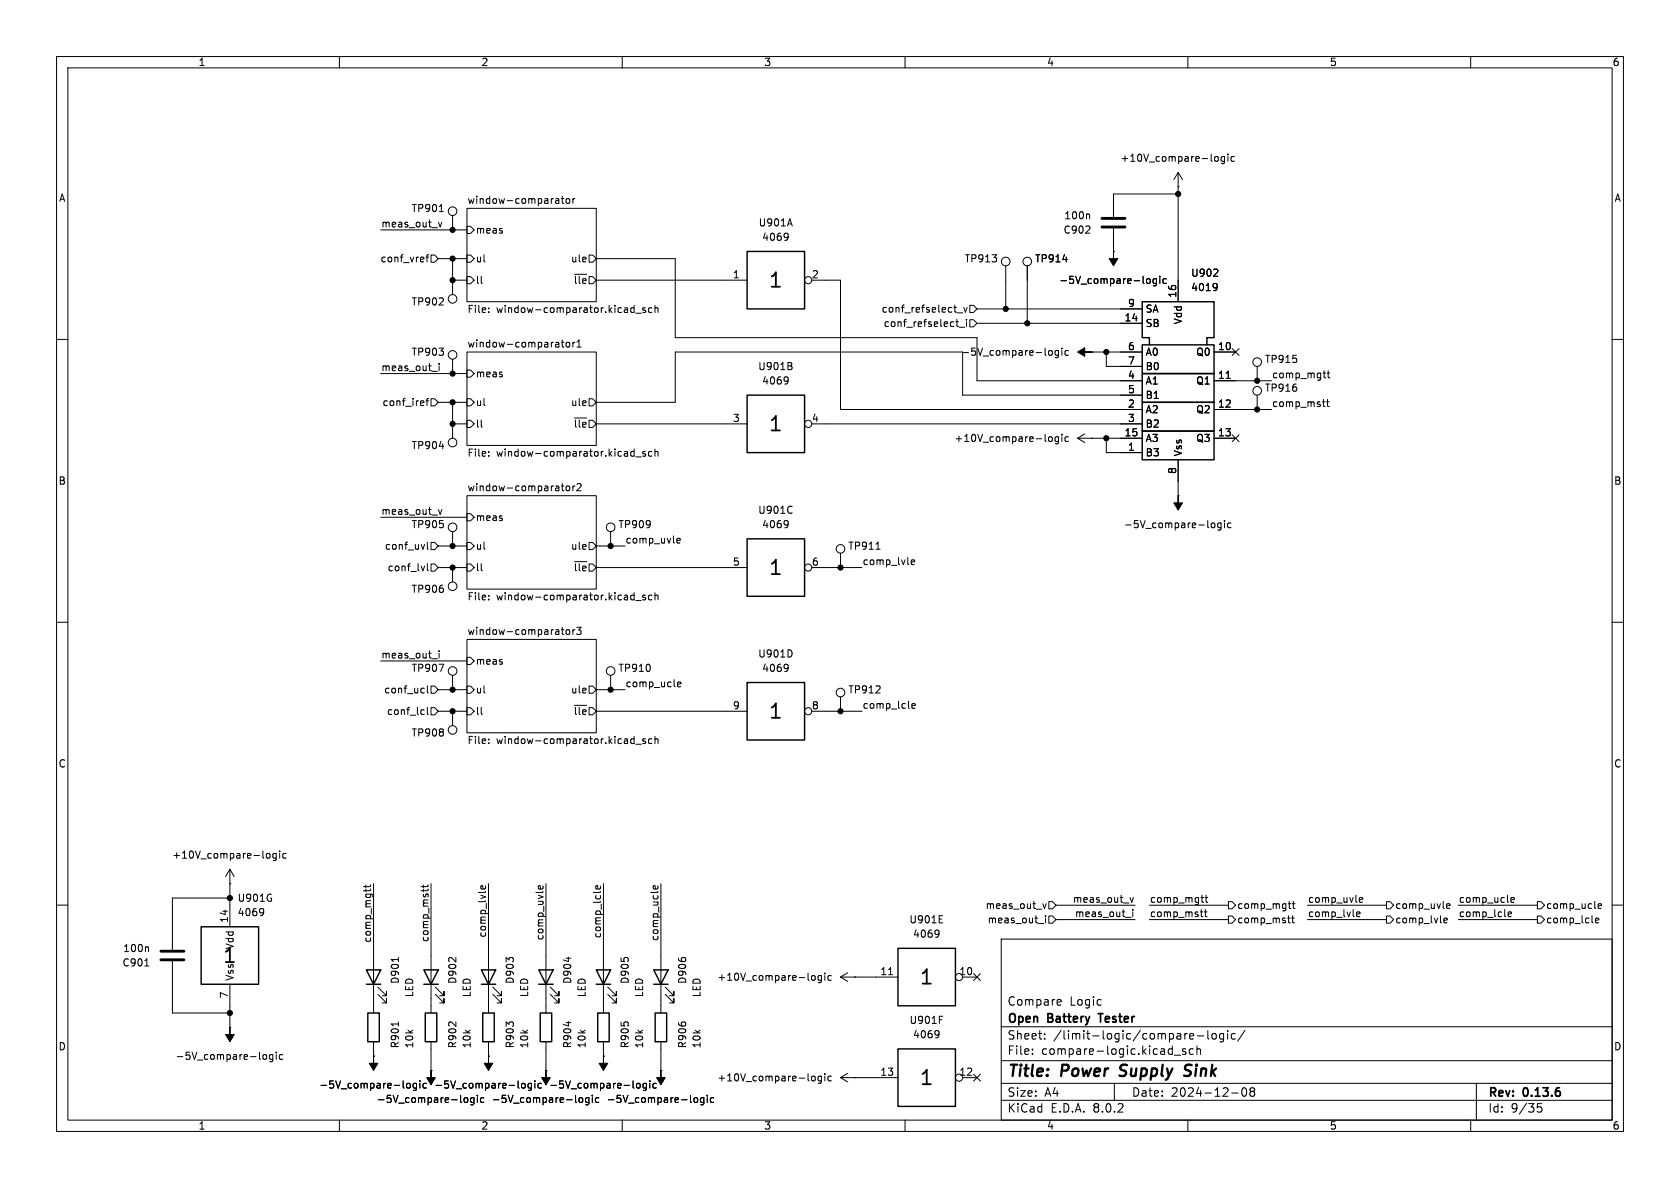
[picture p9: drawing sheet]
<svg xmlns="http://www.w3.org/2000/svg" width="297mm" height="210mm" viewBox="0 0 297 210" stroke-linecap="round" stroke-linejoin="round" font-family="sans-serif">
<g fill="none" stroke="#000" stroke-width=".18">
<path d="M10 10h277v190h-277zM12 12h273v186h-273zM60 10v2M110 10v2M160 10v2M210 10v2M260 10v2M77.5 39.3l.3 .8 .3-.8M77.7 37.4h.7M80 38.1v2.5M82.5 36.8h22.9v16.5h-22.9zM98.4 35.1l.3 .1 .1 .8"/>
<path d="M98.8 35.9l-.4 .1M98.8 35.4l-.4 .1M99.2 35.1h.5M99.4 34.7v1.1l.3 .2M100.2 35.2l.3-.1 .2 .3v.3l-.2 .3-.3-.1-.1-.2zM101.3 35.1v.9M101.6 35.1l-.3 .3M139.6 38.7l.5 1.2M192.4 37.8l.2 .2v.7M208.3 33h.1M208.3 30.5v22.8M208.3 34.3h-11.5v4.1"/>
<path d="M208.3 30.5l-.8 1.3M208.3 30.5l.7 1.3M214.8 27.7h.3l.3 .2-.1 .6h-.5M216.5 27.7h-.4l-.2 .2 .1 .6h.5M216.5 27.7v1l-.3 .2h-.3M217.1 27.2v.2M217.1 27.7v.8M218.2 27.7h-.3l-.3 .2 .1 .6h.5M10 60h2M67.3 40.6h15.2M75.3 45.5h.5M75.8 45l-.3 .2v1.1"/>
<path d="M76.2 45.1h.6l.7 .6-.7 .7h-.6zM77.5 45.7h5M80 45.7v6.4M80 49.5h2.5M82.5 40h.7l.6 .6-.6 .7h-.7zM82.5 48.9h.7l.6 .6-.6 .7h-.7zM82.5 45.1h.7l.6 .6-.6 .7h-.7zM86.4 54.5v.1M86.4 55.1v.1M101.6 48.5h2.1M104.1 45.1h.7l.6 .6-.6 .7h-.7zM105.4 45.7h14v14h53.3v7.6h29.2"/>
<path d="M105.4 49.5h26.7M112 54.4l.1 .1M112.1 54v1.2M112.1 55.2h-.1M112.4 55.4h1M114.1 54.5l-.3-.1-.2 .2 .1 .2 .4 .1v.3h-.5M115.2 54.5l-.3-.1-.3 .2 .2 .6h.4M115.8 54v1.2M115.8 54.5l.2-.1 .3 .1v.7M139.1 41.2l.2 .1a1.03 1.03 0 0 1-.2 1.1M139.3 41.8l-.2 .2M143.5 49.5h5.1v22.9h53.3"/>
<path d="M169 56.9h.5M169.2 56.5v1l.3 .2M169.2 55.3h1M169.6 57.9h1M170.4 54.3l.3 .9 .3-.9M170.9 56.5v.1M170.9 56.9v.8M171.4 56.5h.7l.6 .7-.6 .6h-.7zM171.4 54h.7l.6 .6-.6 .6h-.7zM172.7 57.2h29.2M172.7 54.6h29.2M177.8 47v7.6"/>
<path d="M181.6 47v10.2M187.9 45.9h.8M196.8 44.5h.1M196.8 40.4v4.1M202.7 49.4l.2-.1 .4 .1 .1 .5-.2 .1-.3 .1-.2-.1zM204.4 49.3h-.3l-.3 .2 .2 .5h.4M204.4 49.3v1l-.2 .2h-.3M205 48.8v.2M205 49.3v.8M206.2 49.3h-.4l-.2 .2 .1 .5h.5M214.5 48.8h.8M214.9 50.1l.2 .1a1.03 1.03 0 0 1-.2 1.1"/>
<path d="M215.2 50.7l-.3 .2M215.2 47.7v.4M285 60h2M67.3 66h15.2M74.9 70.9v.3l-.6 .1M75.3 70.9h.5M75.8 70.4l-.3 .2v1.1M76.2 70.5h.6l.7 .6-.7 .7h-.6zM76.4 65.6h.9M77.5 71.1h5M77.6 64.3v.1M77.6 64.7v.8"/>
<path d="M77.7 78.9h.7M80 63.5v2.5M80 71.1v6.4M80 74.9h2.5M82.5 62.2h22.9v16.5h-22.9zM82.5 65.4h.7l.6 .6-.6 .7h-.7zM82.5 74.3h.7l.6 .6-.6 .7h-.7zM82.5 70.5h.7l.6 .6-.6 .7h-.7zM86.4 79.9v.1M99.2 60.5h.5M99.4 60.1v1.1l.3 .2M100.2 60.6l.3-.1 .2 .3v.3l-.2 .3-.3-.1-.1-.2z"/>
<path d="M101.3 60.5v.9M101.6 73.9h2.1M101.6 60.5l-.3 .3M102 61.4h.7M102 60.4l.4-.3v1.3M104.1 70.5h.7l.6 .6-.6 .7h-.7zM105.4 74.9h26.7M112 79.8l.1 .1M112.1 79.4v1.2M114.1 79.9l-.3-.1-.2 .2 .1 .2 .4 .1v.3h-.5M115.2 79.9l-.3-.1-.3 .2 .2 .6h.4M115.8 79.4v1.2"/>
<path d="M115.8 79.9l.2-.1 .3 .1v.7M139.1 66.6l.2 .1a1.03 1.03 0 0 1-.2 1.1M139.3 67.2l-.2 .2M139.7 64.7l.3 .2v.3l-.2 .1M139.9 64.1l.1 .2-.1 .3M143.5 74.9h58.4M185.5 62h.3l.2 .2v.4l-.2 .2-.3-.1-.1-.1zM185.5 77.3l.3-.1 .2 .2v.5l-.2 .1h-.3M187.1 62h-.3l-.3 .2 .1 .5h.5M187.1 62v1l-.2 .2h-.3M187.1 77.2v1l-.2 .3-.3-.1M187.1 77.3l-.3-.1-.3 .2 .1 .6h.5"/>
<path d="M187.7 61.5v.2M187.7 62v.8M187.7 76.8v.1M187.7 77.2v.8M188.9 62h-.4l-.2 .2 .1 .5h.5M188.9 77.3l-.4-.1-.2 .2 .1 .6h.5M190.5 77.5h11.4M190.5 77.5l1.3 .7M191.8 76.7l-1.3 .8M193 62.2h.1M193 77.5h.1M193 62.2h8.9"/>
<path d="M195.6 77.5v2.5h6.3M195.6 62.2v2.6h6.3M201.9 69.9h-31.7v-7.7h-50.8v8.9h-14M214.6 62.2h3.8M214.6 67.3h10.2M214.6 72.4h10.2M214.6 77.5h3.8M216.8 66.9h.7M217.8 61.6l1.2 1.2M217.8 76.9l1.2 1.2M219 61.6l-1.2 1.2M219 76.9l-1.2 1.2"/>
<path d="M222.2 64.8v2.5M222.2 69.9v2.5M233.8 71h.5M233.9 66h.5M234 71.7l.3 .2M234.1 66.6l.3 .2M234.5 71h.5M234.6 66h.5M234.7 70.6v1.1l.3 .2M234.8 65.5v1.1l.3 .2M67.3 91.4h15.2M75.1 96.3l-.3 .8"/>
<path d="M75.5 95.8v1.1l.2 .2M75.5 99.6v1.1l.2 .2M76.2 95.9h.6l.7 .6-.7 .7h-.6zM76.2 99.7h.6l.7 .6-.7 .7h-.6zM77.5 96.5h5M77.5 90.1l.3 .8 .3-.8M80 94v2.5M82.5 87.6h22.9v16.5h-22.9zM82.5 90.8h.7l.6 .6-.6 .7h-.7zM82.5 99.7h.7l.6 .6-.6 .7h-.7zM82.5 95.9h.7l.6 .6-.6 .7h-.7zM86.4 80.5v.1"/>
<path d="M99.2 85.9h.5M99.5 86.7l.2 .1M100.2 86l.3-.1 .2 .3v.3l-.2 .3-.3-.1-.1-.2zM101.3 85.9v.9M101.6 99.3h2.1M101.6 85.9l-.3 .3M102 85.6l.5-.1 .2 .3-.8 1h.8M104.1 95.9h.7l.6 .6-.6 .7h-.7zM105.4 96.5h5.1M107.9 94v2.5M112.1 80.6h-.1M112.4 80.8h1"/>
<path d="M119.7 95.6l.6-.1-.1-.3h-.4l-.1 .1v.6h.5M139.1 92l.2 .1a1.03 1.03 0 0 1-.2 1.1M139.3 92.6l-.2 .2M140 89.5v.1M140 90.6v.1M148.6 97.8v2.5M154.9 97.1h.7M161.1 99.4l.6-.1-.1-.3h-.3l-.2 .2v.6h.5M208.3 87.6h.1M208.3 81.3v6.3M214.2 92.6l.2-.2 .3 .2 .1 .4-.1 .2-.3 .1-.2-.1zM215.9 92.5l-.4-.1-.2 .3 .1 .5h.5"/>
<path d="M215.9 92.4v1.1l-.3 .2h-.3M216.5 92v.1M216.5 92.4v.9M217.6 92.5l-.3-.1-.3 .3 .1 .5h.5M10 110h2M67.3 116.8h15.2M75.1 100.1l-.3 .8M76.4 116.4h.9M77.5 100.3h5M77.6 117.4h.8l-.5 1.3M77.6 115.1v.1M77.6 115.5v.8"/>
<path d="M80 100.3v2.6M80 119.4v2.5M82.5 113h22.9v16.5h-22.9zM82.5 116.2h.7l.6 .6-.6 .7h-.7zM86.4 105.9v.1M86.4 105.3v.1M99.2 111.3h.5M99.5 112.1l.2 .1M100.2 111.4l.3-.1 .2 .3v.3l-.2 .3-.3-.1-.1-.2zM101.3 111.3v.9M101.6 111.3l-.3 .3M101.9 110.9h.8l-.4 .5 .4 .1v.5l-.2 .2-.6-.2"/>
<path d="M105.4 100.3h26.7M107.9 119.4v2.5M112 105.2l.1 .1M112.1 104.8v1.2M112.1 106h-.1M112.4 106.2h1M114.1 105.3l-.3-.1-.2 .2 .1 .2 .4 .1v.3h-.5M115.2 105.3l-.3-.1-.3 .2 .2 .6h.4M115.8 105.3l.2-.1 .3 .1v.7M115.8 104.8v1.2M139.1 117.4l.2 .1a1.03 1.03 0 0 1-.2 1.1M139.3 118l-.2 .2"/>
<path d="M140 115.2v.6M143.5 100.3h8.9M285 110h2M74.6 125.5h.4M74.9 121.7h.1M75 122.4l-.1 .1M75 126.2l-.4 .1M75.5 121.2v1.1l.2 .2M75.5 125v1.1l.2 .2M76.2 121.3h.6l.7 .6-.7 .7h-.6zM76.2 125.1h.6l.7 .6-.7 .7h-.6zM77.5 125.7h5"/>
<path d="M77.5 121.9h5M80 125.7v2.6M82.5 125.1h.7l.6 .6-.6 .7h-.7zM82.5 121.3h.7l.6 .6-.6 .7h-.7zM86.4 130.7v.1M86.4 131.3v.1M101.6 124.7h2.1M104.1 121.3h.7l.6 .6-.6 .7h-.7zM105.4 125.7h26.7M105.4 121.9h5.1M112 130.6l.1 .1M112.1 130.2v1.2"/>
<path d="M112.1 131.4h-.1M112.4 131.6h1M114.1 130.7l-.3-.1-.2 .2 .1 .2 .4 .1v.3h-.5M115.2 130.7l-.3-.1-.3 .2 .2 .6h.4M115.8 130.2v1.2M115.8 130.7l.2-.1 .3 .1v.7M119.8 121l.6-.1-.1-.3h-.3l-.2 .1v.6h.5M143.5 125.7h8.9M148.6 123.2v2.5M161.2 124.8l.6-.1v-.3h-.4l-.2 .2 .1 .6h.5M10 160h2M40.6 156.2h.1"/>
<path d="M40.6 153.7l-.7 1.2M40.6 153.7v10.1M40.6 153.7l.8 1.2M40.6 158.8h-10.1v9.1M47.2 150.9h.3l.2 .2v.5l-.2 .1-.3-.1M48.8 150.9h-.3l-.3 .2 .2 .5h.4M48.8 150.9v1l-.2 .2h-.3M49.4 150.4v.2M49.4 150.9v.8M50.6 150.9h-.4l-.2 .2 .1 .5h.5M64.7 156.4v.5M64.7 157.2v.4"/>
<path d="M65.5 156.4l-.2 .3h-1M65.5 157.2l-.2 .3M66 156.2v22.9M74.8 156.4v.5M74.8 157.2v.4M75.7 157.2l-.2 .3M75.7 156.4l-.2 .3h-1.1M76.2 156.2v22.9M85.8 156.6v.4l-.1 .2-.6-.1v-.5h.2l.1 .6M86.4 156.2v22.9M95.9 156.6l.1 .4-.2 .2-.6-.1v-.5h.3l.1 .6M96.5 156.2v22.9"/>
<path d="M106.1 156.6l.1 .4-.2 .2-.6-.1v-.5h.2l.1 .6M106.7 156.2v22.9M116.3 156.6v.4l-.2 .2-.6-.1v-.5h.3l.1 .6M116.8 156.2v22.9M184.3 159.8l.3 .8 .3-.8M185.4 159.4h.7l.6 .6-.6 .7h-.7zM199.8 158.7l.3 .8 .3-.8M212.3 158.7h.5M212.5 159.3l.3 .2M213 158.7h.5M213.2 158.2v1.1l.3 .2M217.2 159.4h.6l.6 .6-.6 .7h-.6z"/>
<path d="M227.7 159.8h.5M228.5 159.8h.5M228.6 159.3v1.1l.4 .2M240.3 159.1l.6-.1v-.3h-.4l-.2 .1 .1 .6h.5M245.1 159.4h.6l.7 .6-.7 .7h-.6zM267.1 159.1l.6-.1-.1-.3h-.3l-.2 .1 .1 .6h.4M271.8 159.4h.6l.6 .6-.6 .7h-.6zM285 160h2M25.6 170.8h.7M26.1 167.4l.2 .2v.6M30.5 169.9v9.2h10.1M40.6 174v7.6"/>
<path d="M46.4 160.6l.2 .1a1.03 1.03 0 0 1-.2 1.1M46.6 161.1l-.2 .3M66.8 175.8l1.5 1.5v-.8v.8h-.7M66.8 174.5l1.5 1.5v-.7v.7h-.7M70.4 169.3v.7M77 175.8l1.5 1.5v-.8v.8h-.8M77 174.5l1.5 1.5v-.7v.7h-.8M87.1 175.8l1.5 1.5v-.8v.8h-.7M87.1 174.5l1.5 1.5v-.7v.7h-.7M97.3 175.8l1.5 1.5v-.8v.8h-.8M97.3 174.5l1.5 1.5v-.7v.7h-.8M100.5 169.2v.8"/>
<path d="M107.4 175.8l1.6 1.5v-.8v.8h-.8M107.4 174.5l1.6 1.5v-.7v.7h-.8M117.6 175.8l1.5 1.5v-.8v.8h-.7M117.6 174.5l1.5 1.5v-.7v.7h-.7M143.6 172.5h.3l.2 .2v.5l-.2 .1-.3-.1M145.2 172.5v1l-.2 .2h-.3M145.2 172.5h-.3l-.3 .2 .1 .5h.5M145.8 172v.2M145.8 172.5v.8M147 172.5h-.4l-.2 .2 .1 .5h.5M148.6 172.7h10.1M148.6 172.7l1.3 .8"/>
<path d="M149.9 172l-1.3 .7M151.1 172.7h.1M157.1 172.3h.7M165.8 164.4l.1 .1a1.03 1.03 0 0 1-.1 1.1M166 165l-.2 .2M166 163.1h.6M166 161.9h.6M166.1 179.6h.6M170.2 172.7h2.5M172.1 172.1l1.2 1.2M173.3 172.1l-1.2 1.2M177 166h108v32h-108z"/>
<path d="M183.6 163.3h.9M184.8 161.9v.1M184.8 162.3v.8M185.4 161.9h.7l.6 .7-.6 .6h-.7zM186.7 160h14M186.7 162.6h14M187.1 176.7l.4 .1 .1 .3-.7 .1M187.5 177.6l-.4 .1M199 162.2h1M200.3 160.8v.1M200.3 161.2v.8M203.2 160h14"/>
<path d="M203.2 162.6h14M212.2 161.2h.5M212.4 161.9l.3 .1M212.9 161.2h.5M213.1 160.8v1.1l.3 .1M217.2 161.9h.6l.6 .7-.6 .6h-.6zM227.6 162.3h.5M227.8 163l.3 .1M227.9 160.4l.3 .2M228.3 162.3h.5M228.5 161.9v1.1l.3 .1M231.1 160h14"/>
<path d="M231.1 162.6h14M239.8 161.6l.6-.1v-.2l-.4-.1-.2 .2 .1 .6h.5M245.1 161.9h.6l.7 .7-.7 .6h-.6zM255.3 162.7l.6-.1-.1-.2-.4-.1-.1 .2v.6h.5M255.7 160.2l.6-.1v-.3h-.4l-.2 .1 .1 .6h.5M257.8 160h14M257.8 162.6h14M266.6 161.6l.6-.1v-.2l-.4-.1-.2 .2 .1 .6h.5M271.8 161.9h.6l.6 .7-.6 .6h-.6zM282 162.7l.7-.1-.1-.2-.4-.1-.2 .2 .1 .6h.5M282.5 160.2l.6-.1v-.3h-.4l-.2 .1 .1 .6h.5M40.6 181.6h.1"/>
<path d="M46.6 186.5l.3-.1 .2 .3v.3l-.2 .3-.3-.1-.1-.2zM48.2 186.4v1.1l-.2 .2-.3-.1M48.2 186.5l-.3-.1-.3 .3 .1 .5h.5M48.8 186v.1M48.8 186.4v.9M50 186.5l-.4-.1-.2 .3 .1 .5h.5M60 198v2M66 186.7h.1M66 184.2v2.5M70.4 180.7v.7M72 191.6l.3-.1 .2 .2v.4l-.2 .2h-.3l-.1-.2zM73.6 191.6l-.3-.1-.3 .2 .1 .6h.5"/>
<path d="M73.6 191.5v1l-.2 .3-.3-.1M74.2 191.1v.1M74.2 191.5v.8M75.4 191.6l-.4-.1-.2 .2 .1 .6h.5M76.2 189.2h.1M76.2 184.2v5M82.2 194.1l.3-.1 .2 .3v.3l-.2 .3-.3-.1-.2-.2zM83.8 194.1l-.4-.1-.2 .3 .1 .5h.5M83.8 194v1.1l-.3 .2h-.3M84.4 193.6v.1M84.4 194v.9M85.5 194.1l-.3-.1-.3 .3 .2 .5h.4"/>
<path d="M86.4 186.7h.1M86.4 184.2v2.5M92.3 191.6l.3-.1 .3 .2v.4l-.3 .2h-.3l-.1-.2zM93.9 191.6l-.3-.1-.3 .2 .2 .6h.4M93.9 191.5v1l-.2 .3-.3-.1M94.6 191.1v.1M94.6 191.5v.8M95.7 191.6l-.4-.1-.2 .2 .1 .6h.5M96.5 189.2h.1M96.5 184.2v5M100.5 180.6v.8M102.5 194.1l.3-.1 .2 .3v.3l-.2 .3-.3-.1-.1-.2z"/>
<path d="M104.1 194.1l-.4-.1-.2 .3 .1 .5h.5M104.1 194v1.1l-.2 .2h-.3M104.7 193.6v.1M104.7 194v.9M105.9 194.1l-.4-.1-.2 .3 .1 .5h.5M106.7 186.7h.1M106.7 184.2v2.5M110 198v2M112.6 191.6l.3-.1 .3 .2v.4l-.3 .2h-.3l-.1-.2zM114.3 191.6l-.4-.1-.2 .2 .1 .6h.5M114.3 191.5v1l-.3 .3-.3-.1M114.9 191.1v.1"/>
<path d="M114.9 191.5v.8M116 191.6l-.3-.1-.3 .2 .1 .6h.5M116.8 189.2h.1M116.8 184.2v5M122.8 194.1l.3-.1 .2 .3v.3l-.2 .3-.3-.1-.1-.2zM124.4 194.1l-.3-.1-.3 .3 .1 .5h.5M124.4 194v1.1l-.2 .2h-.3M125 193.6v.1M125 194v.9M126.2 194.1l-.4-.1-.2 .3 .1 .5h.5M143.6 190.3l.3-.1 .2 .3-.1 .5h-.4M145.2 190.2v1.1l-.2 .2-.3-.1"/>
<path d="M145.2 190.3l-.3-.1-.3 .3 .1 .5h.5M145.8 189.8v.1M145.8 190.2v.9M147 190.3l-.4-.1-.2 .3 .1 .5h.5M148.6 190.5h10.1M148.6 190.5l1.3 .8M149.9 189.7l-1.3 .8M151.1 190.5h.1M160 198v2M165.8 182.2l.1 .1a1.03 1.03 0 0 1-.1 1.1M166 182.7l-.2 .3M170.2 190.5h2.5"/>
<path d="M172.1 189.9l1.2 1.2M173.3 189.9l-1.2 1.2M177 194.5h108M177 191.5h108M177 187.5h108M177 181.5h108M182.5 186.3v.1M182.5 185.5v.1M184.7 183.6v.1M184.7 182.8v.1M197 191.5v3M207.6 186.5h1.1"/>
<path d="M209.6 185.5l-.4-.1-.2 .2 .1 .2 .5 .2v.3h-.6M210 198v2M210.5 182.7l.5 .1v.3l-.7 .1M211 185.5l-.5-.1-.3 .3v.4l.2 .2h.6M211 183.6l-.5 .1M211.6 185.5l.2-.1 .4 .1v.9M211.6 184.9v1.5M211.7 183.1h1.1M213.5 182.2v1.3l.2 .2M214.3 182.8l.2-.1 .5 .1v.6l-.1 .2-.4 .1-.2-.1zM216.3 182.8l-.4-.1-.3 .3v.4l.1 .2h.6M216.3 182.7v1.2l-.3 .3-.3-.1"/>
<path d="M217 182.2v.1M217 182.7v1M217.7 193.2h1.2M218.4 182.8l-.4-.1-.3 .3v.4l.1 .2h.6M219.7 192.4l.2-.1a.81 .81 0 0 1 .6 .6 .81 .81 0 0 1-.3 .8l-.2 .1a.81 .81 0 0 1-.3-1.4zM220.1 182.1l-1.3 2M221.2 192.9l-.2-.2 .2-.4 .5 .1 .1 .2-.3 .3M221.2 192.9l-.2 .3v.3l.2 .3 .5-.1 .1-.2-.1-.4-.2-.2M221.2 192.9h.3M260 198v2M261 191.5v6.5M272.5 195.1h-.7l-.1 .7 .3-.1h.5l.1 .3-.1 .5-.2 .1-.6-.1"/>
<circle cx="80" cy="37.3" r=".76"/>
<circle cx="80" cy="52.8" r=".76"/>
<circle cx="142.9" cy="49.5" r=".63"/>
<circle cx="177.8" cy="46.2" r=".76"/>
<circle cx="181.6" cy="46.2" r=".76"/>
<circle cx="80" cy="62.7" r=".76"/>
<circle cx="80" cy="78.2" r=".76"/>
<circle cx="142.9" cy="74.9" r=".63"/>
<circle cx="222.2" cy="64" r=".76"/>
<circle cx="222.2" cy="69.1" r=".76"/>
<circle cx="80" cy="93.2" r=".76"/>
<circle cx="107.9" cy="93.2" r=".76"/>
<circle cx="148.6" cy="97" r=".76"/>
<circle cx="80" cy="118.6" r=".76"/>
<circle cx="80" cy="103.6" r=".76"/>
<circle cx="107.9" cy="118.6" r=".76"/>
<circle cx="142.9" cy="100.3" r=".63"/>
<circle cx="80" cy="129" r=".76"/>
<circle cx="142.9" cy="125.7" r=".63"/>
<circle cx="148.6" cy="122.4" r=".76"/>
<circle cx="169.5" cy="172.7" r=".63"/>
<circle cx="169.5" cy="190.5" r=".63"/>
</g>
<path d="M197.9 190.1l.3 .1M198.2 188.4l-.1 .4v.2M210.4 190a.85 .85 0 0 1-1.1 .1M210.4 188.2l-.7 .1a.46 .46 0 0 0-.2 .5 .46 .46 0 0 0 .3 .4l.6 .2" fill="none" stroke="#000" stroke-width=".4"/>
<path d="M194.1 179.2h.9" fill="none" stroke="#000" stroke-width=".3"/>
<g fill="none" stroke="#000" stroke-width=".25">
<path d="M132.1 44.5h10.1v10.1h-10.1zM132.1 69.9h10.1v10.1h-10.1zM201.9 76.2h12.7v5.1h-12.7zM201.9 71.1h12.7v5.1h-12.7zM201.9 66h12.7v5.1h-12.7zM201.9 61h12.7v5h-12.7zM203.2 61v-1.3h-1.3v-6.4h12.7v6.4h-1.2v1.3M132.1 95.3h10.1v10.1h-10.1zM132.1 120.7h10.1v10.1h-10.1zM35.6 163.8h10.1v10.2h-10.1zM64.8 171.5h2.5l-1.3 2.5zM64.8 174h2.5"/>
<path d="M65 179.1h2.1v5.1h-2.1zM74.9 171.5h2.6l-1.3 2.5zM74.9 174h2.6M75.2 179.1h2v5.1h-2zM85.1 171.5h2.5l-1.2 2.5zM85.1 174h2.5M85.3 179.1h2.1v5.1h-2.1zM95.2 171.5h2.6l-1.3 2.5zM95.2 174h2.6M95.5 179.1h2v5.1h-2zM105.4 171.5h2.5l-1.2 2.5zM105.4 174h2.5"/>
<path d="M105.7 179.1h2v5.1h-2zM115.6 171.5h2.5l-1.3 2.5zM115.6 174h2.5M115.8 179.1h2.1v5.1h-2.1zM158.7 167.6h10.2v10.2h-10.2zM158.7 185.4h10.2v10.2h-10.2z"/>
</g>
<g fill="#000" stroke="#000" stroke-width=".18">
<path d="M196.8 44.5v1.2h.8l-.8 1.3-.7-1.3h.7zM190.5 62.2l1.3-.7v.7h1.2h-1.2v.8zM208.3 87.6v1.3h.7l-.7 1.3-.8-1.3h.8zM40.6 181.6v1.3h.8l-.8 1.3-.7-1.3h.7zM66 186.7v1.3h.8l-.8 1.2-.7-1.2h.7zM76.2 189.2v1.3h.8l-.8 1.3-.8-1.3h.8zM86.4 186.7v1.3h.7l-.7 1.2-.8-1.2h.8zM96.5 189.2v1.3h.8l-.8 1.3-.7-1.3h.7zM106.7 186.7v1.3h.7l-.7 1.2-.8-1.2h.8zM116.8 189.2v1.3h.8l-.8 1.3-.7-1.3h.7z"/>
<circle cx="208.3" cy="34.3" r=".46"/>
<circle cx="80" cy="40.6" r=".46"/>
<circle cx="80" cy="45.7" r=".46"/>
<circle cx="80" cy="49.5" r=".46"/>
<circle cx="177.8" cy="54.6" r=".46"/>
<circle cx="181.6" cy="57.2" r=".46"/>
<circle cx="80" cy="74.9" r=".46"/>
<circle cx="80" cy="66" r=".46"/>
<circle cx="80" cy="71.1" r=".46"/>
<circle cx="195.6" cy="62.2" r=".46"/>
<circle cx="195.6" cy="77.5" r=".46"/>
<circle cx="222.2" cy="67.3" r=".46"/>
<circle cx="222.2" cy="72.4" r=".46"/>
<circle cx="80" cy="96.5" r=".46"/>
<circle cx="107.9" cy="96.5" r=".46"/>
<circle cx="80" cy="100.3" r=".46"/>
<circle cx="148.6" cy="100.3" r=".46"/>
<circle cx="80" cy="125.7" r=".46"/>
<circle cx="80" cy="121.9" r=".46"/>
<circle cx="107.9" cy="121.9" r=".46"/>
<circle cx="148.6" cy="125.7" r=".46"/>
<circle cx="40.6" cy="158.8" r=".46"/>
<circle cx="40.6" cy="179.1" r=".46"/>
</g>
<path d="M194.8 38.6h4.1M194.8 40.1h4.1M28.4 168.1h4.1M28.4 169.7h4.1" fill="none" stroke="#000" stroke-width=".51"/>
<g font-size="3.5">
<text x="135.7" y="51.3">1</text>
<text x="135.7" y="76.7">1</text>
<text x="135.7" y="102.1">1</text>
<text x="135.7" y="127.5">1</text>
<text x="39.2" y="170.7">1</text>
<text x="162.4" y="174.5">1</text>
<text x="162.4" y="192.2">1</text>
</g>
<g font-size="2.8">
<text x="178" y="190.9">Title:</text>
<text x="187.7" y="190.9">Power</text>
<text x="198.8" y="190.9">Supply</text>
<text x="211.1" y="190.9">Sink</text>
</g>
<g font-size="2.1">
<text x="178" y="178">Compare</text>
<text x="189.1" y="178">Logic</text>
<text x="178" y="184">Sheet:</text>
<text x="178" y="181.2">Open</text>
<text x="185.3" y="181.2">Battery</text>
<text x="186.2" y="184">/limit-logic/compare-logic/</text>
<text x="195" y="181.2">Tester</text>
<text x="178" y="186.7">File:</text>
<text x="184.1" y="186.7">compare-logic.kicad_sch</text>
<text x="178" y="196.9">KiCad</text>
<text x="178" y="194.1">Size:</text>
<text x="184.7" y="194.1">A4</text>
<text x="185.7" y="196.9">E.D.A.</text>
<text x="193.3" y="196.9">8.0.2</text>
<text x="200" y="194.1">Date:</text>
<text x="207" y="194.1">2024-12-08</text>
<text x="263" y="194.3">Rev:</text>
<text x="263" y="196.9">Id:</text>
<text x="267.1" y="196.9">9/35</text>
<text x="269.4" y="194.3">0.13.6</text>
</g>
<g font-size="1.8">
<text x="35" y="11.9">1</text>
<text x="85" y="11.9">2</text>
<text x="135" y="11.9">3</text>
<text x="185" y="11.9">4</text>
<text x="235" y="11.9">5</text>
<text x="285" y="11.9">6</text>
<text x="198" y="28.8">+10V_compare-logic</text>
<text x="10.3" y="35.9">A</text>
<text x="285.3" y="35.9">A</text>
<text x="67.3" y="40.3">meas_out_v</text>
<text x="72.7" y="37.7">TP901</text>
<text x="82.5" y="36.1">window-comparator</text>
<text x="84" y="41.5">meas</text>
<text x="134" y="40.2">U901A</text>
<text x="187.9" y="41.5">C902</text>
<text x="188" y="39">100n</text>
<text x="67.2" y="46.6">conf_vref</text>
<text x="84" y="46.6">ul</text>
<text x="100.8" y="46.6">ule</text>
<text x="134.6" y="42.8">4069</text>
<text x="170.5" y="46.6">TP913</text>
<text x="182.9" y="46.6">TP914</text>
<text x="84" y="50.4">ll</text>
<text x="101.3" y="50.4">~{lle}</text>
<text x="129.5" y="49.3">1</text>
<text x="143.4" y="49.3">2</text>
<text x="187.2" y="50.4">-5V_compare-logic</text>
<text x="208" y="52.7" transform="rotate(-90 208 52.7)">16</text>
<text x="210.5" y="49.1">U902</text>
<text x="210.5" y="51.7">4019</text>
<text x="72.7" y="54.2">TP902</text>
<text x="82.5" y="55.7">File:</text>
<text x="87.8" y="55.7">window-comparator.kicad_sch</text>
<text x="155.8" y="55.5">conf_refselect_v</text>
<text x="156.1" y="58">conf_refselect_i</text>
<text x="198.7" y="56.9">14</text>
<text x="199.3" y="54.4">9</text>
<text x="202.4" y="58">SB</text>
<text x="202.4" y="55.5">SA</text>
<text x="209.1" y="57.4" transform="rotate(-90 209.1 57.4)">Vdd</text>
<text x="67.3" y="65.7">meas_out_i</text>
<text x="72.7" y="63.1">TP903</text>
<text x="82.5" y="61.5">window-comparator1</text>
<text x="133.9" y="65.6">U901B</text>
<text x="169.8" y="63.1">-5V_compare-logic</text>
<text x="199.3" y="62">6</text>
<text x="199.3" y="64.5">7</text>
<text x="202.4" y="63.1">A0</text>
<text x="202.4" y="65.6">B0</text>
<text x="211.4" y="63.1">Q0</text>
<text x="215.2" y="62">10</text>
<text x="223.5" y="64.4">TP915</text>
<text x="67.5" y="72">conf_iref</text>
<text x="84" y="66.9">meas</text>
<text x="84" y="72">ul</text>
<text x="100.8" y="72">ule</text>
<text x="134.6" y="68.2">4069</text>
<text x="199.3" y="67.1">4</text>
<text x="199.3" y="69.6">5</text>
<text x="202.4" y="68.2">A1</text>
<text x="202.4" y="70.7">B1</text>
<text x="211.4" y="68.2">Q1</text>
<text x="215.2" y="67.1">11</text>
<text x="223.5" y="69.4">TP916</text>
<text x="224.8" y="67">comp_mgtt</text>
<text x="84" y="75.8">ll</text>
<text x="101.3" y="75.8">~{lle}</text>
<text x="129.5" y="74.7">3</text>
<text x="143.4" y="74.7">4</text>
<text x="198.7" y="77.2">15</text>
<text x="199.3" y="72.1">2</text>
<text x="199.3" y="74.7">3</text>
<text x="202.4" y="73.3">A2</text>
<text x="202.4" y="75.8">B2</text>
<text x="211.4" y="73.3">Q2</text>
<text x="215.2" y="72.1">12</text>
<text x="215.2" y="77.2">13</text>
<text x="224.8" y="72">comp_mstt</text>
<text x="72.7" y="79.6">TP904</text>
<text x="82.5" y="81.1">File:</text>
<text x="87.8" y="81.1">window-comparator.kicad_sch</text>
<text x="168.6" y="78.3">+10V_compare-logic</text>
<text x="199.3" y="79.8">1</text>
<text x="202.4" y="80.9">B3</text>
<text x="202.4" y="78.3">A3</text>
<text x="208" y="83.9" transform="rotate(-90 208 83.9)">8</text>
<text x="209.1" y="80.8" transform="rotate(-90 209.1 80.8)">Vss</text>
<text x="211.4" y="78.3">Q3</text>
<text x="10.3" y="85.9">B</text>
<text x="82.5" y="86.9">window-comparator2</text>
<text x="285.3" y="85.9">B</text>
<text x="67.3" y="91.1">meas_out_v</text>
<text x="72.7" y="93.6">TP905</text>
<text x="84" y="92.3">meas</text>
<text x="109.2" y="93.6">TP909</text>
<text x="133.9" y="91">U901C</text>
<text x="134.6" y="93.6">4069</text>
<text x="198.6" y="93.6">-5V_compare-logic</text>
<text x="67.9" y="97.4">conf_uvl</text>
<text x="68.4" y="101.2">conf_lvl</text>
<text x="84" y="101.2">ll</text>
<text x="84" y="97.4">ul</text>
<text x="100.8" y="97.4">ule</text>
<text x="101.3" y="101.2">~{lle}</text>
<text x="110.5" y="96.2">comp_uvle</text>
<text x="129.5" y="100.1">5</text>
<text x="143.4" y="100.1">6</text>
<text x="149.9" y="97.4">TP911</text>
<text x="152.4" y="100">comp_lvle</text>
<text x="72.7" y="105">TP906</text>
<text x="82.5" y="106.5">File:</text>
<text x="87.8" y="106.5">window-comparator.kicad_sch</text>
<text x="82.5" y="112.3">window-comparator3</text>
<text x="67.3" y="116.5">meas_out_i</text>
<text x="72.7" y="119">TP907</text>
<text x="84" y="117.7">meas</text>
<text x="109.2" y="119">TP910</text>
<text x="133.9" y="116.4">U901D</text>
<text x="134.6" y="119">4069</text>
<text x="67.8" y="122.8">conf_ucl</text>
<text x="84" y="122.8">ul</text>
<text x="100.8" y="122.8">ule</text>
<text x="110.5" y="121.6">comp_ucle</text>
<text x="129.5" y="125.5">9</text>
<text x="143.4" y="125.5">8</text>
<text x="149.9" y="122.8">TP912</text>
<text x="152.4" y="125.4">comp_lcle</text>
<text x="68.3" y="126.6">conf_lcl</text>
<text x="72.7" y="130.4">TP908</text>
<text x="82.5" y="131.9">File:</text>
<text x="84" y="126.6">ll</text>
<text x="87.8" y="131.9">window-comparator.kicad_sch</text>
<text x="101.3" y="126.6">~{lle}</text>
<text x="10.3" y="135.9">C</text>
<text x="285.3" y="135.9">C</text>
<text x="30.3" y="152">+10V_compare-logic</text>
<text x="41.9" y="159.6">U901G</text>
<text x="174.1" y="160.9">meas_out_v</text>
<text x="189.6" y="159.7">meas_out_v</text>
<text x="203.2" y="159.7">comp_mgtt</text>
<text x="218.6" y="160.9">comp_mgtt</text>
<text x="231.1" y="159.7">comp_uvle</text>
<text x="246.6" y="160.9">comp_uvle</text>
<text x="257.8" y="159.7">comp_ucle</text>
<text x="273.2" y="160.9">comp_ucle</text>
<text x="40.4" y="163.2" transform="rotate(-90 40.4 163.2)">14</text>
<text x="41.5" y="167.9" transform="rotate(-90 41.5 167.9)">Vdd</text>
<text x="41.9" y="162.2">4069</text>
<text x="65.7" y="166.8" transform="rotate(-90 65.7 166.8)">comp_mgtt</text>
<text x="75.9" y="166.6" transform="rotate(-90 75.9 166.6)">comp_mstt</text>
<text x="86" y="165.8" transform="rotate(-90 86 165.8)">comp_lvle</text>
<text x="96.2" y="166.3" transform="rotate(-90 96.2 166.3)">comp_uvle</text>
<text x="106.3" y="166" transform="rotate(-90 106.3 166)">comp_lcle</text>
<text x="116.5" y="166.5" transform="rotate(-90 116.5 166.5)">comp_ucle</text>
<text x="160.7" y="163.4">U901E</text>
<text x="161.3" y="166">4069</text>
<text x="174.5" y="163.4">meas_out_i</text>
<text x="189.9" y="162.2">meas_out_i</text>
<text x="203.2" y="162.2">comp_mstt</text>
<text x="218.6" y="163.4">comp_mstt</text>
<text x="231.1" y="162.2">comp_lvle</text>
<text x="246.6" y="163.4">comp_lvle</text>
<text x="257.8" y="162.2">comp_lcle</text>
<text x="273.2" y="163.4">comp_lcle</text>
<text x="21.6" y="171">C901</text>
<text x="21.7" y="168.5">100n</text>
<text x="41.5" y="173.5" transform="rotate(-90 41.5 173.5)">Vss</text>
<text x="126.7" y="173.6">+10V_compare-logic</text>
<text x="155.5" y="172.5">11</text>
<text x="169.5" y="172.5">10</text>
<text x="40.4" y="176.6" transform="rotate(-90 40.4 176.6)">7</text>
<text x="70.7" y="174" transform="rotate(-90 70.7 174)">D901</text>
<text x="73.3" y="176.4" transform="rotate(-90 73.3 176.4)">LED</text>
<text x="80.9" y="174" transform="rotate(-90 80.9 174)">D902</text>
<text x="83.4" y="176.4" transform="rotate(-90 83.4 176.4)">LED</text>
<text x="91" y="174" transform="rotate(-90 91 174)">D903</text>
<text x="93.6" y="176.4" transform="rotate(-90 93.6 176.4)">LED</text>
<text x="101.2" y="174" transform="rotate(-90 101.2 174)">D904</text>
<text x="103.7" y="176.4" transform="rotate(-90 103.7 176.4)">LED</text>
<text x="111.4" y="174" transform="rotate(-90 111.4 174)">D905</text>
<text x="113.9" y="176.4" transform="rotate(-90 113.9 176.4)">LED</text>
<text x="121.5" y="174" transform="rotate(-90 121.5 174)">D906</text>
<text x="124.1" y="176.4" transform="rotate(-90 124.1 176.4)">LED</text>
<text x="10.3" y="185.9">D</text>
<text x="70.7" y="185.4" transform="rotate(-90 70.7 185.4)">R901</text>
<text x="73.3" y="185.4" transform="rotate(-90 73.3 185.4)">10k</text>
<text x="80.9" y="185.4" transform="rotate(-90 80.9 185.4)">R902</text>
<text x="83.4" y="185.4" transform="rotate(-90 83.4 185.4)">10k</text>
<text x="91" y="185.4" transform="rotate(-90 91 185.4)">R903</text>
<text x="93.6" y="185.4" transform="rotate(-90 93.6 185.4)">10k</text>
<text x="101.2" y="185.4" transform="rotate(-90 101.2 185.4)">R904</text>
<text x="103.7" y="185.4" transform="rotate(-90 103.7 185.4)">10k</text>
<text x="111.4" y="185.4" transform="rotate(-90 111.4 185.4)">R905</text>
<text x="113.9" y="185.4" transform="rotate(-90 113.9 185.4)">10k</text>
<text x="121.5" y="185.4" transform="rotate(-90 121.5 185.4)">R906</text>
<text x="124.1" y="185.4" transform="rotate(-90 124.1 185.4)">10k</text>
<text x="160.7" y="181.2">U901F</text>
<text x="161.3" y="183.7">4069</text>
<text x="285.3" y="185.9">D</text>
<text x="31" y="187.6">-5V_compare-logic</text>
<text x="126.7" y="191.4">+10V_compare-logic</text>
<text x="155.5" y="190.2">13</text>
<text x="169.5" y="190.2">12</text>
<text x="56.4" y="192.6">-5V_compare-logic</text>
<text x="66.5" y="195.2">-5V_compare-logic</text>
<text x="76.7" y="192.6">-5V_compare-logic</text>
<text x="86.8" y="195.2">-5V_compare-logic</text>
<text x="97" y="192.6">-5V_compare-logic</text>
<text x="107.2" y="195.2">-5V_compare-logic</text>
<text x="35" y="199.9">1</text>
<text x="85" y="199.9">2</text>
<text x="135" y="199.9">3</text>
<text x="185" y="199.9">4</text>
<text x="235" y="199.9">5</text>
<text x="285" y="199.9">6</text>
</g>
</svg>
